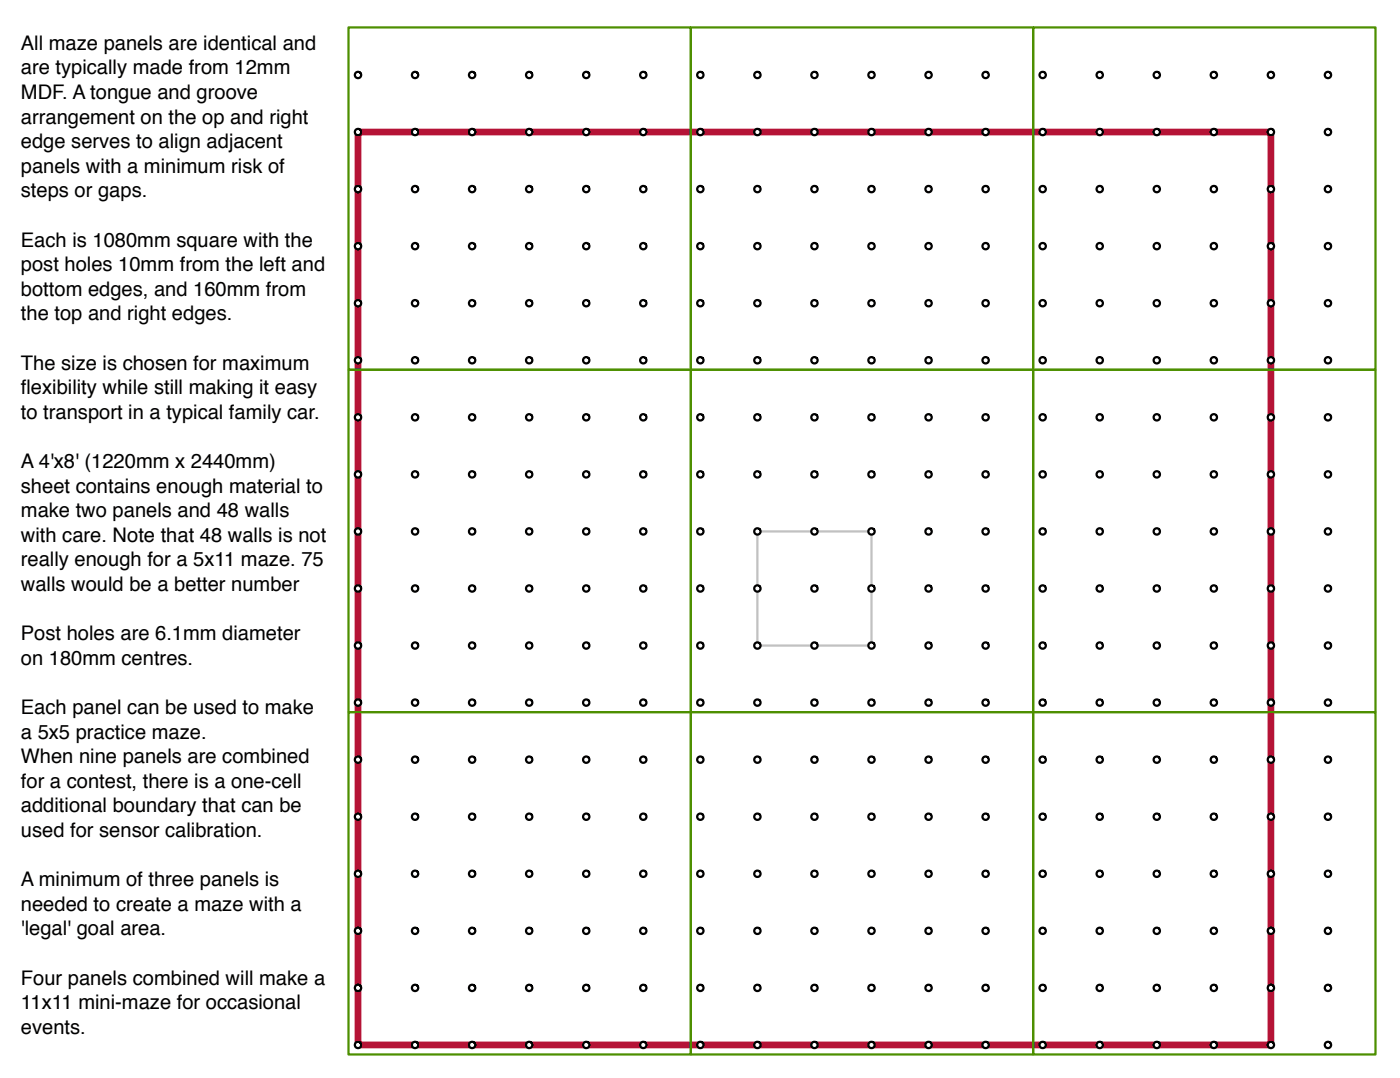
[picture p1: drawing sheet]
<svg xmlns="http://www.w3.org/2000/svg" width="221mm" height="170mm" viewBox="0 0 221 170" stroke-linecap="round" stroke-linejoin="round" font-family="sans-serif">
<path d="M56.5 20.8h144v144h-144z" fill="none" stroke="#b51336" stroke-width="1.1"/>
<path d="M119.5 83.8h18v18h-18z" fill="none" stroke="#c0c0c0" stroke-width=".35"/>
<circle cx="56.5" cy="92.8" r=".5" fill="#fff"/>
<circle cx="56.5" cy="92.8" r=".5" fill="none" stroke="#000" stroke-width=".35"/>
<circle cx="56.5" cy="83.8" r=".5" fill="#fff"/>
<circle cx="56.5" cy="83.8" r=".5" fill="none" stroke="#000" stroke-width=".35"/>
<circle cx="56.5" cy="74.8" r=".5" fill="#fff"/>
<circle cx="56.5" cy="74.8" r=".5" fill="none" stroke="#000" stroke-width=".35"/>
<circle cx="56.5" cy="65.8" r=".5" fill="#fff"/>
<circle cx="56.5" cy="65.8" r=".5" fill="none" stroke="#000" stroke-width=".35"/>
<circle cx="56.5" cy="56.8" r=".5" fill="#fff"/>
<circle cx="56.5" cy="56.8" r=".5" fill="none" stroke="#000" stroke-width=".35"/>
<circle cx="56.5" cy="47.8" r=".5" fill="#fff"/>
<circle cx="56.5" cy="47.8" r=".5" fill="none" stroke="#000" stroke-width=".35"/>
<circle cx="56.5" cy="38.8" r=".5" fill="#fff"/>
<circle cx="56.5" cy="38.8" r=".5" fill="none" stroke="#000" stroke-width=".35"/>
<circle cx="56.5" cy="29.8" r=".5" fill="#fff"/>
<circle cx="56.5" cy="29.8" r=".5" fill="none" stroke="#000" stroke-width=".35"/>
<circle cx="56.5" cy="20.8" r=".5" fill="#fff"/>
<circle cx="56.5" cy="20.8" r=".5" fill="none" stroke="#000" stroke-width=".35"/>
<circle cx="56.5" cy="11.8" r=".5" fill="#fff"/>
<circle cx="56.5" cy="11.8" r=".5" fill="none" stroke="#000" stroke-width=".35"/>
<circle cx="65.5" cy="92.8" r=".5" fill="#fff"/>
<circle cx="65.5" cy="92.8" r=".5" fill="none" stroke="#000" stroke-width=".35"/>
<circle cx="65.5" cy="83.8" r=".5" fill="#fff"/>
<circle cx="65.5" cy="83.8" r=".5" fill="none" stroke="#000" stroke-width=".35"/>
<circle cx="65.5" cy="74.8" r=".5" fill="#fff"/>
<circle cx="65.5" cy="74.8" r=".5" fill="none" stroke="#000" stroke-width=".35"/>
<circle cx="65.5" cy="65.8" r=".5" fill="#fff"/>
<circle cx="65.5" cy="65.8" r=".5" fill="none" stroke="#000" stroke-width=".35"/>
<circle cx="65.5" cy="56.8" r=".5" fill="#fff"/>
<circle cx="65.5" cy="56.8" r=".5" fill="none" stroke="#000" stroke-width=".35"/>
<circle cx="65.5" cy="47.8" r=".5" fill="#fff"/>
<circle cx="65.5" cy="47.8" r=".5" fill="none" stroke="#000" stroke-width=".35"/>
<circle cx="65.5" cy="38.8" r=".5" fill="#fff"/>
<circle cx="65.5" cy="38.8" r=".5" fill="none" stroke="#000" stroke-width=".35"/>
<circle cx="65.5" cy="29.8" r=".5" fill="#fff"/>
<circle cx="65.5" cy="29.8" r=".5" fill="none" stroke="#000" stroke-width=".35"/>
<circle cx="65.5" cy="20.8" r=".5" fill="#fff"/>
<circle cx="65.5" cy="20.8" r=".5" fill="none" stroke="#000" stroke-width=".35"/>
<circle cx="65.5" cy="11.8" r=".5" fill="#fff"/>
<circle cx="65.5" cy="11.8" r=".5" fill="none" stroke="#000" stroke-width=".35"/>
<circle cx="74.5" cy="92.8" r=".5" fill="#fff"/>
<circle cx="74.5" cy="92.8" r=".5" fill="none" stroke="#000" stroke-width=".35"/>
<circle cx="74.5" cy="83.8" r=".5" fill="#fff"/>
<circle cx="74.5" cy="83.8" r=".5" fill="none" stroke="#000" stroke-width=".35"/>
<circle cx="74.5" cy="74.8" r=".5" fill="#fff"/>
<circle cx="74.5" cy="74.8" r=".5" fill="none" stroke="#000" stroke-width=".35"/>
<circle cx="74.5" cy="65.8" r=".5" fill="#fff"/>
<circle cx="74.5" cy="65.8" r=".5" fill="none" stroke="#000" stroke-width=".35"/>
<circle cx="74.5" cy="56.8" r=".5" fill="#fff"/>
<circle cx="74.5" cy="56.8" r=".5" fill="none" stroke="#000" stroke-width=".35"/>
<circle cx="74.5" cy="47.8" r=".5" fill="#fff"/>
<circle cx="74.5" cy="47.8" r=".5" fill="none" stroke="#000" stroke-width=".35"/>
<circle cx="74.5" cy="38.8" r=".5" fill="#fff"/>
<circle cx="74.5" cy="38.8" r=".5" fill="none" stroke="#000" stroke-width=".35"/>
<circle cx="74.5" cy="29.8" r=".5" fill="#fff"/>
<circle cx="74.5" cy="29.8" r=".5" fill="none" stroke="#000" stroke-width=".35"/>
<circle cx="74.5" cy="20.8" r=".5" fill="#fff"/>
<circle cx="74.5" cy="20.8" r=".5" fill="none" stroke="#000" stroke-width=".35"/>
<circle cx="74.5" cy="11.8" r=".5" fill="#fff"/>
<circle cx="74.5" cy="11.8" r=".5" fill="none" stroke="#000" stroke-width=".35"/>
<circle cx="83.5" cy="92.8" r=".5" fill="#fff"/>
<circle cx="83.5" cy="92.8" r=".5" fill="none" stroke="#000" stroke-width=".35"/>
<circle cx="83.5" cy="83.8" r=".5" fill="#fff"/>
<circle cx="83.5" cy="83.8" r=".5" fill="none" stroke="#000" stroke-width=".35"/>
<circle cx="83.5" cy="74.8" r=".5" fill="#fff"/>
<circle cx="83.5" cy="74.8" r=".5" fill="none" stroke="#000" stroke-width=".35"/>
<circle cx="83.5" cy="65.8" r=".5" fill="#fff"/>
<circle cx="83.5" cy="65.8" r=".5" fill="none" stroke="#000" stroke-width=".35"/>
<circle cx="83.5" cy="56.8" r=".5" fill="#fff"/>
<circle cx="83.5" cy="56.8" r=".5" fill="none" stroke="#000" stroke-width=".35"/>
<circle cx="83.5" cy="47.8" r=".5" fill="#fff"/>
<circle cx="83.5" cy="47.8" r=".5" fill="none" stroke="#000" stroke-width=".35"/>
<circle cx="83.5" cy="38.8" r=".5" fill="#fff"/>
<circle cx="83.5" cy="38.8" r=".5" fill="none" stroke="#000" stroke-width=".35"/>
<circle cx="83.5" cy="29.8" r=".5" fill="#fff"/>
<circle cx="83.5" cy="29.8" r=".5" fill="none" stroke="#000" stroke-width=".35"/>
<circle cx="83.5" cy="20.8" r=".5" fill="#fff"/>
<circle cx="83.5" cy="20.8" r=".5" fill="none" stroke="#000" stroke-width=".35"/>
<circle cx="83.5" cy="11.8" r=".5" fill="#fff"/>
<circle cx="83.5" cy="11.8" r=".5" fill="none" stroke="#000" stroke-width=".35"/>
<circle cx="92.5" cy="92.8" r=".5" fill="#fff"/>
<circle cx="92.5" cy="92.8" r=".5" fill="none" stroke="#000" stroke-width=".35"/>
<circle cx="92.5" cy="83.8" r=".5" fill="#fff"/>
<circle cx="92.5" cy="83.8" r=".5" fill="none" stroke="#000" stroke-width=".35"/>
<circle cx="92.5" cy="74.8" r=".5" fill="#fff"/>
<circle cx="92.5" cy="74.8" r=".5" fill="none" stroke="#000" stroke-width=".35"/>
<circle cx="92.5" cy="65.8" r=".5" fill="#fff"/>
<circle cx="92.5" cy="65.8" r=".5" fill="none" stroke="#000" stroke-width=".35"/>
<circle cx="92.5" cy="56.8" r=".5" fill="#fff"/>
<circle cx="92.5" cy="56.8" r=".5" fill="none" stroke="#000" stroke-width=".35"/>
<circle cx="92.5" cy="47.8" r=".5" fill="#fff"/>
<circle cx="92.5" cy="47.8" r=".5" fill="none" stroke="#000" stroke-width=".35"/>
<circle cx="92.5" cy="38.8" r=".5" fill="#fff"/>
<circle cx="92.5" cy="38.8" r=".5" fill="none" stroke="#000" stroke-width=".35"/>
<circle cx="92.5" cy="29.8" r=".5" fill="#fff"/>
<circle cx="92.5" cy="29.8" r=".5" fill="none" stroke="#000" stroke-width=".35"/>
<circle cx="92.5" cy="20.8" r=".5" fill="#fff"/>
<circle cx="92.5" cy="20.8" r=".5" fill="none" stroke="#000" stroke-width=".35"/>
<circle cx="92.5" cy="11.8" r=".5" fill="#fff"/>
<circle cx="92.5" cy="11.8" r=".5" fill="none" stroke="#000" stroke-width=".35"/>
<circle cx="101.5" cy="92.8" r=".5" fill="#fff"/>
<circle cx="101.5" cy="92.8" r=".5" fill="none" stroke="#000" stroke-width=".35"/>
<circle cx="101.5" cy="83.8" r=".5" fill="#fff"/>
<circle cx="101.5" cy="83.8" r=".5" fill="none" stroke="#000" stroke-width=".35"/>
<circle cx="101.5" cy="74.8" r=".5" fill="#fff"/>
<circle cx="101.5" cy="74.8" r=".5" fill="none" stroke="#000" stroke-width=".35"/>
<circle cx="101.5" cy="65.8" r=".5" fill="#fff"/>
<circle cx="101.5" cy="65.8" r=".5" fill="none" stroke="#000" stroke-width=".35"/>
<circle cx="101.5" cy="56.8" r=".5" fill="#fff"/>
<circle cx="101.5" cy="56.8" r=".5" fill="none" stroke="#000" stroke-width=".35"/>
<circle cx="101.5" cy="47.8" r=".5" fill="#fff"/>
<circle cx="101.5" cy="47.8" r=".5" fill="none" stroke="#000" stroke-width=".35"/>
<circle cx="101.5" cy="38.8" r=".5" fill="#fff"/>
<circle cx="101.5" cy="38.8" r=".5" fill="none" stroke="#000" stroke-width=".35"/>
<circle cx="101.5" cy="29.8" r=".5" fill="#fff"/>
<circle cx="101.5" cy="29.8" r=".5" fill="none" stroke="#000" stroke-width=".35"/>
<circle cx="101.5" cy="20.8" r=".5" fill="#fff"/>
<circle cx="101.5" cy="20.8" r=".5" fill="none" stroke="#000" stroke-width=".35"/>
<circle cx="101.5" cy="11.8" r=".5" fill="#fff"/>
<circle cx="101.5" cy="11.8" r=".5" fill="none" stroke="#000" stroke-width=".35"/>
<circle cx="110.5" cy="92.8" r=".5" fill="#fff"/>
<circle cx="110.5" cy="92.8" r=".5" fill="none" stroke="#000" stroke-width=".35"/>
<circle cx="110.5" cy="83.8" r=".5" fill="#fff"/>
<circle cx="110.5" cy="83.8" r=".5" fill="none" stroke="#000" stroke-width=".35"/>
<circle cx="110.5" cy="74.8" r=".5" fill="#fff"/>
<circle cx="110.5" cy="74.8" r=".5" fill="none" stroke="#000" stroke-width=".35"/>
<circle cx="110.5" cy="65.8" r=".5" fill="#fff"/>
<circle cx="110.5" cy="65.8" r=".5" fill="none" stroke="#000" stroke-width=".35"/>
<circle cx="110.5" cy="56.8" r=".5" fill="#fff"/>
<circle cx="110.5" cy="56.8" r=".5" fill="none" stroke="#000" stroke-width=".35"/>
<circle cx="110.5" cy="47.8" r=".5" fill="#fff"/>
<circle cx="110.5" cy="47.8" r=".5" fill="none" stroke="#000" stroke-width=".35"/>
<circle cx="110.5" cy="38.8" r=".5" fill="#fff"/>
<circle cx="110.5" cy="38.8" r=".5" fill="none" stroke="#000" stroke-width=".35"/>
<circle cx="110.5" cy="29.8" r=".5" fill="#fff"/>
<circle cx="110.5" cy="29.8" r=".5" fill="none" stroke="#000" stroke-width=".35"/>
<circle cx="110.5" cy="20.8" r=".5" fill="#fff"/>
<circle cx="110.5" cy="20.8" r=".5" fill="none" stroke="#000" stroke-width=".35"/>
<circle cx="110.5" cy="11.8" r=".5" fill="#fff"/>
<circle cx="110.5" cy="11.8" r=".5" fill="none" stroke="#000" stroke-width=".35"/>
<circle cx="119.5" cy="92.8" r=".5" fill="#fff"/>
<circle cx="119.5" cy="92.8" r=".5" fill="none" stroke="#000" stroke-width=".35"/>
<circle cx="119.5" cy="83.8" r=".5" fill="#fff"/>
<circle cx="119.5" cy="83.8" r=".5" fill="none" stroke="#000" stroke-width=".35"/>
<circle cx="119.5" cy="74.8" r=".5" fill="#fff"/>
<circle cx="119.5" cy="74.8" r=".5" fill="none" stroke="#000" stroke-width=".35"/>
<circle cx="119.5" cy="65.8" r=".5" fill="#fff"/>
<circle cx="119.5" cy="65.8" r=".5" fill="none" stroke="#000" stroke-width=".35"/>
<circle cx="119.5" cy="56.8" r=".5" fill="#fff"/>
<circle cx="119.5" cy="56.8" r=".5" fill="none" stroke="#000" stroke-width=".35"/>
<circle cx="119.5" cy="47.8" r=".5" fill="#fff"/>
<circle cx="119.5" cy="47.8" r=".5" fill="none" stroke="#000" stroke-width=".35"/>
<circle cx="119.5" cy="38.8" r=".5" fill="#fff"/>
<circle cx="119.5" cy="38.8" r=".5" fill="none" stroke="#000" stroke-width=".35"/>
<circle cx="119.5" cy="29.8" r=".5" fill="#fff"/>
<circle cx="119.5" cy="29.8" r=".5" fill="none" stroke="#000" stroke-width=".35"/>
<circle cx="119.5" cy="20.8" r=".5" fill="#fff"/>
<circle cx="119.5" cy="20.8" r=".5" fill="none" stroke="#000" stroke-width=".35"/>
<circle cx="119.5" cy="11.8" r=".5" fill="#fff"/>
<circle cx="119.5" cy="11.8" r=".5" fill="none" stroke="#000" stroke-width=".35"/>
<circle cx="128.5" cy="92.8" r=".5" fill="#fff"/>
<circle cx="128.5" cy="92.8" r=".5" fill="none" stroke="#000" stroke-width=".35"/>
<circle cx="128.5" cy="83.8" r=".5" fill="#fff"/>
<circle cx="128.5" cy="83.8" r=".5" fill="none" stroke="#000" stroke-width=".35"/>
<circle cx="128.5" cy="74.8" r=".5" fill="#fff"/>
<circle cx="128.5" cy="74.8" r=".5" fill="none" stroke="#000" stroke-width=".35"/>
<circle cx="128.5" cy="65.8" r=".5" fill="#fff"/>
<circle cx="128.5" cy="65.8" r=".5" fill="none" stroke="#000" stroke-width=".35"/>
<circle cx="128.5" cy="56.8" r=".5" fill="#fff"/>
<circle cx="128.5" cy="56.8" r=".5" fill="none" stroke="#000" stroke-width=".35"/>
<circle cx="128.5" cy="47.8" r=".5" fill="#fff"/>
<circle cx="128.5" cy="47.8" r=".5" fill="none" stroke="#000" stroke-width=".35"/>
<circle cx="128.5" cy="38.8" r=".5" fill="#fff"/>
<circle cx="128.5" cy="38.8" r=".5" fill="none" stroke="#000" stroke-width=".35"/>
<circle cx="128.5" cy="29.8" r=".5" fill="#fff"/>
<circle cx="128.5" cy="29.8" r=".5" fill="none" stroke="#000" stroke-width=".35"/>
<circle cx="128.5" cy="20.8" r=".5" fill="#fff"/>
<circle cx="128.5" cy="20.8" r=".5" fill="none" stroke="#000" stroke-width=".35"/>
<circle cx="128.5" cy="11.8" r=".5" fill="#fff"/>
<circle cx="128.5" cy="11.8" r=".5" fill="none" stroke="#000" stroke-width=".35"/>
<circle cx="137.5" cy="92.8" r=".5" fill="#fff"/>
<circle cx="137.5" cy="92.8" r=".5" fill="none" stroke="#000" stroke-width=".35"/>
<circle cx="137.5" cy="83.8" r=".5" fill="#fff"/>
<circle cx="137.5" cy="83.8" r=".5" fill="none" stroke="#000" stroke-width=".35"/>
<circle cx="137.5" cy="74.8" r=".5" fill="#fff"/>
<circle cx="137.5" cy="74.8" r=".5" fill="none" stroke="#000" stroke-width=".35"/>
<circle cx="137.5" cy="65.8" r=".5" fill="#fff"/>
<circle cx="137.5" cy="65.8" r=".5" fill="none" stroke="#000" stroke-width=".35"/>
<circle cx="137.5" cy="56.8" r=".5" fill="#fff"/>
<circle cx="137.5" cy="56.8" r=".5" fill="none" stroke="#000" stroke-width=".35"/>
<circle cx="137.5" cy="47.8" r=".5" fill="#fff"/>
<circle cx="137.5" cy="47.8" r=".5" fill="none" stroke="#000" stroke-width=".35"/>
<circle cx="137.5" cy="38.8" r=".5" fill="#fff"/>
<circle cx="137.5" cy="38.8" r=".5" fill="none" stroke="#000" stroke-width=".35"/>
<circle cx="137.5" cy="29.8" r=".5" fill="#fff"/>
<circle cx="137.5" cy="29.8" r=".5" fill="none" stroke="#000" stroke-width=".35"/>
<circle cx="137.5" cy="20.8" r=".5" fill="#fff"/>
<circle cx="137.5" cy="20.8" r=".5" fill="none" stroke="#000" stroke-width=".35"/>
<circle cx="137.5" cy="11.8" r=".5" fill="#fff"/>
<circle cx="137.5" cy="11.8" r=".5" fill="none" stroke="#000" stroke-width=".35"/>
<circle cx="146.5" cy="92.8" r=".5" fill="#fff"/>
<circle cx="146.5" cy="92.8" r=".5" fill="none" stroke="#000" stroke-width=".35"/>
<circle cx="146.5" cy="83.8" r=".5" fill="#fff"/>
<circle cx="146.5" cy="83.8" r=".5" fill="none" stroke="#000" stroke-width=".35"/>
<circle cx="146.5" cy="74.8" r=".5" fill="#fff"/>
<circle cx="146.5" cy="74.8" r=".5" fill="none" stroke="#000" stroke-width=".35"/>
<circle cx="146.5" cy="65.8" r=".5" fill="#fff"/>
<circle cx="146.5" cy="65.8" r=".5" fill="none" stroke="#000" stroke-width=".35"/>
<circle cx="146.5" cy="56.8" r=".5" fill="#fff"/>
<circle cx="146.5" cy="56.8" r=".5" fill="none" stroke="#000" stroke-width=".35"/>
<circle cx="146.5" cy="47.8" r=".5" fill="#fff"/>
<circle cx="146.5" cy="47.8" r=".5" fill="none" stroke="#000" stroke-width=".35"/>
<circle cx="146.5" cy="38.8" r=".5" fill="#fff"/>
<circle cx="146.5" cy="38.8" r=".5" fill="none" stroke="#000" stroke-width=".35"/>
<circle cx="146.5" cy="29.8" r=".5" fill="#fff"/>
<circle cx="146.5" cy="29.8" r=".5" fill="none" stroke="#000" stroke-width=".35"/>
<circle cx="146.5" cy="20.8" r=".5" fill="#fff"/>
<circle cx="146.5" cy="20.8" r=".5" fill="none" stroke="#000" stroke-width=".35"/>
<circle cx="146.5" cy="11.8" r=".5" fill="#fff"/>
<circle cx="146.5" cy="11.8" r=".5" fill="none" stroke="#000" stroke-width=".35"/>
<circle cx="155.5" cy="92.8" r=".5" fill="#fff"/>
<circle cx="155.5" cy="92.8" r=".5" fill="none" stroke="#000" stroke-width=".35"/>
<circle cx="155.5" cy="83.8" r=".5" fill="#fff"/>
<circle cx="155.5" cy="83.8" r=".5" fill="none" stroke="#000" stroke-width=".35"/>
<circle cx="155.5" cy="74.8" r=".5" fill="#fff"/>
<circle cx="155.5" cy="74.8" r=".5" fill="none" stroke="#000" stroke-width=".35"/>
<circle cx="155.5" cy="65.8" r=".5" fill="#fff"/>
<circle cx="155.5" cy="65.8" r=".5" fill="none" stroke="#000" stroke-width=".35"/>
<circle cx="155.5" cy="56.8" r=".5" fill="#fff"/>
<circle cx="155.5" cy="56.8" r=".5" fill="none" stroke="#000" stroke-width=".35"/>
<circle cx="155.5" cy="47.8" r=".5" fill="#fff"/>
<circle cx="155.5" cy="47.8" r=".5" fill="none" stroke="#000" stroke-width=".35"/>
<circle cx="155.5" cy="38.8" r=".5" fill="#fff"/>
<circle cx="155.5" cy="38.8" r=".5" fill="none" stroke="#000" stroke-width=".35"/>
<circle cx="155.5" cy="29.8" r=".5" fill="#fff"/>
<circle cx="155.5" cy="29.8" r=".5" fill="none" stroke="#000" stroke-width=".35"/>
<circle cx="155.5" cy="20.8" r=".5" fill="#fff"/>
<circle cx="155.5" cy="20.8" r=".5" fill="none" stroke="#000" stroke-width=".35"/>
<circle cx="155.5" cy="11.8" r=".5" fill="#fff"/>
<circle cx="155.5" cy="11.8" r=".5" fill="none" stroke="#000" stroke-width=".35"/>
<circle cx="164.5" cy="92.8" r=".5" fill="#fff"/>
<circle cx="164.5" cy="92.8" r=".5" fill="none" stroke="#000" stroke-width=".35"/>
<circle cx="164.5" cy="83.8" r=".5" fill="#fff"/>
<circle cx="164.5" cy="83.8" r=".5" fill="none" stroke="#000" stroke-width=".35"/>
<circle cx="164.5" cy="74.8" r=".5" fill="#fff"/>
<circle cx="164.5" cy="74.8" r=".5" fill="none" stroke="#000" stroke-width=".35"/>
<circle cx="164.5" cy="65.8" r=".5" fill="#fff"/>
<circle cx="164.5" cy="65.8" r=".5" fill="none" stroke="#000" stroke-width=".35"/>
<circle cx="164.5" cy="56.8" r=".5" fill="#fff"/>
<circle cx="164.5" cy="56.8" r=".5" fill="none" stroke="#000" stroke-width=".35"/>
<circle cx="164.5" cy="47.8" r=".5" fill="#fff"/>
<circle cx="164.5" cy="47.8" r=".5" fill="none" stroke="#000" stroke-width=".35"/>
<circle cx="164.5" cy="38.8" r=".5" fill="#fff"/>
<circle cx="164.5" cy="38.8" r=".5" fill="none" stroke="#000" stroke-width=".35"/>
<circle cx="164.5" cy="29.8" r=".5" fill="#fff"/>
<circle cx="164.5" cy="29.8" r=".5" fill="none" stroke="#000" stroke-width=".35"/>
<circle cx="164.5" cy="20.8" r=".5" fill="#fff"/>
<circle cx="164.5" cy="20.8" r=".5" fill="none" stroke="#000" stroke-width=".35"/>
<circle cx="164.5" cy="11.8" r=".5" fill="#fff"/>
<circle cx="164.5" cy="11.8" r=".5" fill="none" stroke="#000" stroke-width=".35"/>
<circle cx="56.5" cy="101.8" r=".5" fill="#fff"/>
<circle cx="56.5" cy="101.8" r=".5" fill="none" stroke="#000" stroke-width=".35"/>
<circle cx="65.5" cy="101.8" r=".5" fill="#fff"/>
<circle cx="65.5" cy="101.8" r=".5" fill="none" stroke="#000" stroke-width=".35"/>
<circle cx="74.5" cy="101.8" r=".5" fill="#fff"/>
<circle cx="74.5" cy="101.8" r=".5" fill="none" stroke="#000" stroke-width=".35"/>
<circle cx="83.5" cy="101.8" r=".5" fill="#fff"/>
<circle cx="83.5" cy="101.8" r=".5" fill="none" stroke="#000" stroke-width=".35"/>
<circle cx="92.5" cy="101.8" r=".5" fill="#fff"/>
<circle cx="92.5" cy="101.8" r=".5" fill="none" stroke="#000" stroke-width=".35"/>
<circle cx="101.5" cy="101.8" r=".5" fill="#fff"/>
<circle cx="101.5" cy="101.8" r=".5" fill="none" stroke="#000" stroke-width=".35"/>
<circle cx="110.5" cy="101.8" r=".5" fill="#fff"/>
<circle cx="110.5" cy="101.8" r=".5" fill="none" stroke="#000" stroke-width=".35"/>
<circle cx="119.5" cy="101.8" r=".5" fill="#fff"/>
<circle cx="119.5" cy="101.8" r=".5" fill="none" stroke="#000" stroke-width=".35"/>
<circle cx="128.5" cy="101.8" r=".5" fill="#fff"/>
<circle cx="128.5" cy="101.8" r=".5" fill="none" stroke="#000" stroke-width=".35"/>
<circle cx="137.5" cy="101.8" r=".5" fill="#fff"/>
<circle cx="137.5" cy="101.8" r=".5" fill="none" stroke="#000" stroke-width=".35"/>
<circle cx="146.5" cy="101.8" r=".5" fill="#fff"/>
<circle cx="146.5" cy="101.8" r=".5" fill="none" stroke="#000" stroke-width=".35"/>
<circle cx="155.5" cy="101.8" r=".5" fill="#fff"/>
<circle cx="155.5" cy="101.8" r=".5" fill="none" stroke="#000" stroke-width=".35"/>
<circle cx="164.5" cy="101.8" r=".5" fill="#fff"/>
<circle cx="164.5" cy="101.8" r=".5" fill="none" stroke="#000" stroke-width=".35"/>
<circle cx="56.5" cy="110.8" r=".5" fill="#fff"/>
<circle cx="56.5" cy="110.8" r=".5" fill="none" stroke="#000" stroke-width=".35"/>
<circle cx="65.5" cy="110.8" r=".5" fill="#fff"/>
<circle cx="65.5" cy="110.8" r=".5" fill="none" stroke="#000" stroke-width=".35"/>
<circle cx="74.5" cy="110.8" r=".5" fill="#fff"/>
<circle cx="74.5" cy="110.8" r=".5" fill="none" stroke="#000" stroke-width=".35"/>
<circle cx="83.5" cy="110.8" r=".5" fill="#fff"/>
<circle cx="83.5" cy="110.8" r=".5" fill="none" stroke="#000" stroke-width=".35"/>
<circle cx="92.5" cy="110.8" r=".5" fill="#fff"/>
<circle cx="92.5" cy="110.8" r=".5" fill="none" stroke="#000" stroke-width=".35"/>
<circle cx="101.5" cy="110.8" r=".5" fill="#fff"/>
<circle cx="101.5" cy="110.8" r=".5" fill="none" stroke="#000" stroke-width=".35"/>
<circle cx="110.5" cy="110.8" r=".5" fill="#fff"/>
<circle cx="110.5" cy="110.8" r=".5" fill="none" stroke="#000" stroke-width=".35"/>
<circle cx="119.5" cy="110.8" r=".5" fill="#fff"/>
<circle cx="119.5" cy="110.8" r=".5" fill="none" stroke="#000" stroke-width=".35"/>
<circle cx="128.5" cy="110.8" r=".5" fill="#fff"/>
<circle cx="128.5" cy="110.8" r=".5" fill="none" stroke="#000" stroke-width=".35"/>
<circle cx="137.5" cy="110.8" r=".5" fill="#fff"/>
<circle cx="137.5" cy="110.8" r=".5" fill="none" stroke="#000" stroke-width=".35"/>
<circle cx="146.5" cy="110.8" r=".5" fill="#fff"/>
<circle cx="146.5" cy="110.8" r=".5" fill="none" stroke="#000" stroke-width=".35"/>
<circle cx="155.5" cy="110.8" r=".5" fill="#fff"/>
<circle cx="155.5" cy="110.8" r=".5" fill="none" stroke="#000" stroke-width=".35"/>
<circle cx="164.5" cy="110.8" r=".5" fill="#fff"/>
<circle cx="164.5" cy="110.8" r=".5" fill="none" stroke="#000" stroke-width=".35"/>
<circle cx="56.5" cy="119.8" r=".5" fill="#fff"/>
<circle cx="56.5" cy="119.8" r=".5" fill="none" stroke="#000" stroke-width=".35"/>
<circle cx="65.5" cy="119.8" r=".5" fill="#fff"/>
<circle cx="65.5" cy="119.8" r=".5" fill="none" stroke="#000" stroke-width=".35"/>
<circle cx="74.5" cy="119.8" r=".5" fill="#fff"/>
<circle cx="74.5" cy="119.8" r=".5" fill="none" stroke="#000" stroke-width=".35"/>
<circle cx="83.5" cy="119.8" r=".5" fill="#fff"/>
<circle cx="83.5" cy="119.8" r=".5" fill="none" stroke="#000" stroke-width=".35"/>
<circle cx="92.5" cy="119.8" r=".5" fill="#fff"/>
<circle cx="92.5" cy="119.8" r=".5" fill="none" stroke="#000" stroke-width=".35"/>
<circle cx="101.5" cy="119.8" r=".5" fill="#fff"/>
<circle cx="101.5" cy="119.8" r=".5" fill="none" stroke="#000" stroke-width=".35"/>
<circle cx="110.5" cy="119.8" r=".5" fill="#fff"/>
<circle cx="110.5" cy="119.8" r=".5" fill="none" stroke="#000" stroke-width=".35"/>
<circle cx="119.5" cy="119.8" r=".5" fill="#fff"/>
<circle cx="119.5" cy="119.8" r=".5" fill="none" stroke="#000" stroke-width=".35"/>
<circle cx="128.5" cy="119.8" r=".5" fill="#fff"/>
<circle cx="128.5" cy="119.8" r=".5" fill="none" stroke="#000" stroke-width=".35"/>
<circle cx="137.5" cy="119.8" r=".5" fill="#fff"/>
<circle cx="137.5" cy="119.8" r=".5" fill="none" stroke="#000" stroke-width=".35"/>
<circle cx="146.5" cy="119.8" r=".5" fill="#fff"/>
<circle cx="146.5" cy="119.8" r=".5" fill="none" stroke="#000" stroke-width=".35"/>
<circle cx="155.5" cy="119.8" r=".5" fill="#fff"/>
<circle cx="155.5" cy="119.8" r=".5" fill="none" stroke="#000" stroke-width=".35"/>
<circle cx="164.5" cy="119.8" r=".5" fill="#fff"/>
<circle cx="164.5" cy="119.8" r=".5" fill="none" stroke="#000" stroke-width=".35"/>
<circle cx="56.5" cy="128.8" r=".5" fill="#fff"/>
<circle cx="56.5" cy="128.8" r=".5" fill="none" stroke="#000" stroke-width=".35"/>
<circle cx="65.5" cy="128.8" r=".5" fill="#fff"/>
<circle cx="65.5" cy="128.8" r=".5" fill="none" stroke="#000" stroke-width=".35"/>
<circle cx="74.5" cy="128.8" r=".5" fill="#fff"/>
<circle cx="74.5" cy="128.8" r=".5" fill="none" stroke="#000" stroke-width=".35"/>
<circle cx="83.5" cy="128.8" r=".5" fill="#fff"/>
<circle cx="83.5" cy="128.8" r=".5" fill="none" stroke="#000" stroke-width=".35"/>
<circle cx="92.5" cy="128.8" r=".5" fill="#fff"/>
<circle cx="92.5" cy="128.8" r=".5" fill="none" stroke="#000" stroke-width=".35"/>
<circle cx="101.5" cy="128.8" r=".5" fill="#fff"/>
<circle cx="101.5" cy="128.8" r=".5" fill="none" stroke="#000" stroke-width=".35"/>
<circle cx="110.5" cy="128.8" r=".5" fill="#fff"/>
<circle cx="110.5" cy="128.8" r=".5" fill="none" stroke="#000" stroke-width=".35"/>
<circle cx="119.5" cy="128.8" r=".5" fill="#fff"/>
<circle cx="119.5" cy="128.8" r=".5" fill="none" stroke="#000" stroke-width=".35"/>
<circle cx="128.5" cy="128.8" r=".5" fill="#fff"/>
<circle cx="128.5" cy="128.8" r=".5" fill="none" stroke="#000" stroke-width=".35"/>
<circle cx="137.5" cy="128.8" r=".5" fill="#fff"/>
<circle cx="137.5" cy="128.8" r=".5" fill="none" stroke="#000" stroke-width=".35"/>
<circle cx="146.5" cy="128.8" r=".5" fill="#fff"/>
<circle cx="146.5" cy="128.8" r=".5" fill="none" stroke="#000" stroke-width=".35"/>
<circle cx="155.5" cy="128.8" r=".5" fill="#fff"/>
<circle cx="155.5" cy="128.8" r=".5" fill="none" stroke="#000" stroke-width=".35"/>
<circle cx="164.5" cy="128.8" r=".5" fill="#fff"/>
<circle cx="164.5" cy="128.8" r=".5" fill="none" stroke="#000" stroke-width=".35"/>
<circle cx="56.5" cy="137.8" r=".5" fill="#fff"/>
<circle cx="56.5" cy="137.8" r=".5" fill="none" stroke="#000" stroke-width=".35"/>
<circle cx="65.5" cy="137.8" r=".5" fill="#fff"/>
<circle cx="65.5" cy="137.8" r=".5" fill="none" stroke="#000" stroke-width=".35"/>
<circle cx="74.5" cy="137.8" r=".5" fill="#fff"/>
<circle cx="74.5" cy="137.8" r=".5" fill="none" stroke="#000" stroke-width=".35"/>
<circle cx="83.5" cy="137.8" r=".5" fill="#fff"/>
<circle cx="83.5" cy="137.8" r=".5" fill="none" stroke="#000" stroke-width=".35"/>
<circle cx="92.5" cy="137.8" r=".5" fill="#fff"/>
<circle cx="92.5" cy="137.8" r=".5" fill="none" stroke="#000" stroke-width=".35"/>
<circle cx="101.5" cy="137.8" r=".5" fill="#fff"/>
<circle cx="101.5" cy="137.8" r=".5" fill="none" stroke="#000" stroke-width=".35"/>
<circle cx="110.5" cy="137.8" r=".5" fill="#fff"/>
<circle cx="110.5" cy="137.8" r=".5" fill="none" stroke="#000" stroke-width=".35"/>
<circle cx="119.5" cy="137.8" r=".5" fill="#fff"/>
<circle cx="119.5" cy="137.8" r=".5" fill="none" stroke="#000" stroke-width=".35"/>
<circle cx="128.5" cy="137.8" r=".5" fill="#fff"/>
<circle cx="128.5" cy="137.8" r=".5" fill="none" stroke="#000" stroke-width=".35"/>
<circle cx="137.5" cy="137.8" r=".5" fill="#fff"/>
<circle cx="137.5" cy="137.8" r=".5" fill="none" stroke="#000" stroke-width=".35"/>
<circle cx="146.5" cy="137.8" r=".5" fill="#fff"/>
<circle cx="146.5" cy="137.8" r=".5" fill="none" stroke="#000" stroke-width=".35"/>
<circle cx="155.5" cy="137.8" r=".5" fill="#fff"/>
<circle cx="155.5" cy="137.8" r=".5" fill="none" stroke="#000" stroke-width=".35"/>
<circle cx="164.5" cy="137.8" r=".5" fill="#fff"/>
<circle cx="164.5" cy="137.8" r=".5" fill="none" stroke="#000" stroke-width=".35"/>
<circle cx="173.5" cy="92.8" r=".5" fill="#fff"/>
<circle cx="173.5" cy="92.8" r=".5" fill="none" stroke="#000" stroke-width=".35"/>
<circle cx="173.5" cy="83.8" r=".5" fill="#fff"/>
<circle cx="173.5" cy="83.8" r=".5" fill="none" stroke="#000" stroke-width=".35"/>
<circle cx="173.5" cy="74.8" r=".5" fill="#fff"/>
<circle cx="173.5" cy="74.8" r=".5" fill="none" stroke="#000" stroke-width=".35"/>
<circle cx="173.5" cy="65.8" r=".5" fill="#fff"/>
<circle cx="173.5" cy="65.8" r=".5" fill="none" stroke="#000" stroke-width=".35"/>
<circle cx="173.5" cy="56.8" r=".5" fill="#fff"/>
<circle cx="173.5" cy="56.8" r=".5" fill="none" stroke="#000" stroke-width=".35"/>
<circle cx="173.5" cy="47.8" r=".5" fill="#fff"/>
<circle cx="173.5" cy="47.8" r=".5" fill="none" stroke="#000" stroke-width=".35"/>
<circle cx="173.5" cy="38.8" r=".5" fill="#fff"/>
<circle cx="173.5" cy="38.8" r=".5" fill="none" stroke="#000" stroke-width=".35"/>
<circle cx="173.5" cy="29.8" r=".5" fill="#fff"/>
<circle cx="173.5" cy="29.8" r=".5" fill="none" stroke="#000" stroke-width=".35"/>
<circle cx="173.5" cy="20.8" r=".5" fill="#fff"/>
<circle cx="173.5" cy="20.8" r=".5" fill="none" stroke="#000" stroke-width=".35"/>
<circle cx="173.5" cy="11.8" r=".5" fill="#fff"/>
<circle cx="173.5" cy="11.8" r=".5" fill="none" stroke="#000" stroke-width=".35"/>
<circle cx="173.5" cy="101.8" r=".5" fill="#fff"/>
<circle cx="173.5" cy="101.8" r=".5" fill="none" stroke="#000" stroke-width=".35"/>
<circle cx="173.5" cy="110.8" r=".5" fill="#fff"/>
<circle cx="173.5" cy="110.8" r=".5" fill="none" stroke="#000" stroke-width=".35"/>
<circle cx="173.5" cy="119.8" r=".5" fill="#fff"/>
<circle cx="173.5" cy="119.8" r=".5" fill="none" stroke="#000" stroke-width=".35"/>
<circle cx="173.5" cy="128.8" r=".5" fill="#fff"/>
<circle cx="173.5" cy="128.8" r=".5" fill="none" stroke="#000" stroke-width=".35"/>
<circle cx="173.5" cy="137.8" r=".5" fill="#fff"/>
<circle cx="173.5" cy="137.8" r=".5" fill="none" stroke="#000" stroke-width=".35"/>
<circle cx="182.5" cy="92.8" r=".5" fill="#fff"/>
<circle cx="182.5" cy="92.8" r=".5" fill="none" stroke="#000" stroke-width=".35"/>
<circle cx="182.5" cy="83.8" r=".5" fill="#fff"/>
<circle cx="182.5" cy="83.8" r=".5" fill="none" stroke="#000" stroke-width=".35"/>
<circle cx="182.5" cy="74.8" r=".5" fill="#fff"/>
<circle cx="182.5" cy="74.8" r=".5" fill="none" stroke="#000" stroke-width=".35"/>
<circle cx="182.5" cy="65.8" r=".5" fill="#fff"/>
<circle cx="182.5" cy="65.8" r=".5" fill="none" stroke="#000" stroke-width=".35"/>
<circle cx="182.5" cy="56.8" r=".5" fill="#fff"/>
<circle cx="182.5" cy="56.8" r=".5" fill="none" stroke="#000" stroke-width=".35"/>
<circle cx="182.5" cy="47.8" r=".5" fill="#fff"/>
<circle cx="182.5" cy="47.8" r=".5" fill="none" stroke="#000" stroke-width=".35"/>
<circle cx="182.5" cy="38.8" r=".5" fill="#fff"/>
<circle cx="182.5" cy="38.8" r=".5" fill="none" stroke="#000" stroke-width=".35"/>
<circle cx="182.5" cy="29.8" r=".5" fill="#fff"/>
<circle cx="182.5" cy="29.8" r=".5" fill="none" stroke="#000" stroke-width=".35"/>
<circle cx="182.5" cy="20.8" r=".5" fill="#fff"/>
<circle cx="182.5" cy="20.8" r=".5" fill="none" stroke="#000" stroke-width=".35"/>
<circle cx="182.5" cy="11.8" r=".5" fill="#fff"/>
<circle cx="182.5" cy="11.8" r=".5" fill="none" stroke="#000" stroke-width=".35"/>
<circle cx="182.5" cy="101.8" r=".5" fill="#fff"/>
<circle cx="182.5" cy="101.8" r=".5" fill="none" stroke="#000" stroke-width=".35"/>
<circle cx="182.5" cy="110.8" r=".5" fill="#fff"/>
<circle cx="182.5" cy="110.8" r=".5" fill="none" stroke="#000" stroke-width=".35"/>
<circle cx="182.5" cy="119.8" r=".5" fill="#fff"/>
<circle cx="182.5" cy="119.8" r=".5" fill="none" stroke="#000" stroke-width=".35"/>
<circle cx="182.5" cy="128.8" r=".5" fill="#fff"/>
<circle cx="182.5" cy="128.8" r=".5" fill="none" stroke="#000" stroke-width=".35"/>
<circle cx="182.5" cy="137.8" r=".5" fill="#fff"/>
<circle cx="182.5" cy="137.8" r=".5" fill="none" stroke="#000" stroke-width=".35"/>
<circle cx="191.5" cy="92.8" r=".5" fill="#fff"/>
<circle cx="191.5" cy="92.8" r=".5" fill="none" stroke="#000" stroke-width=".35"/>
<circle cx="191.5" cy="83.8" r=".5" fill="#fff"/>
<circle cx="191.5" cy="83.8" r=".5" fill="none" stroke="#000" stroke-width=".35"/>
<circle cx="191.5" cy="74.8" r=".5" fill="#fff"/>
<circle cx="191.5" cy="74.8" r=".5" fill="none" stroke="#000" stroke-width=".35"/>
<circle cx="191.5" cy="65.8" r=".5" fill="#fff"/>
<circle cx="191.5" cy="65.8" r=".5" fill="none" stroke="#000" stroke-width=".35"/>
<circle cx="191.5" cy="56.8" r=".5" fill="#fff"/>
<circle cx="191.5" cy="56.8" r=".5" fill="none" stroke="#000" stroke-width=".35"/>
<circle cx="191.5" cy="47.8" r=".5" fill="#fff"/>
<circle cx="191.5" cy="47.8" r=".5" fill="none" stroke="#000" stroke-width=".35"/>
<circle cx="191.5" cy="38.8" r=".5" fill="#fff"/>
<circle cx="191.5" cy="38.8" r=".5" fill="none" stroke="#000" stroke-width=".35"/>
<circle cx="191.5" cy="29.8" r=".5" fill="#fff"/>
<circle cx="191.5" cy="29.8" r=".5" fill="none" stroke="#000" stroke-width=".35"/>
<circle cx="191.5" cy="20.8" r=".5" fill="#fff"/>
<circle cx="191.5" cy="20.8" r=".5" fill="none" stroke="#000" stroke-width=".35"/>
<circle cx="191.5" cy="11.8" r=".5" fill="#fff"/>
<circle cx="191.5" cy="11.8" r=".5" fill="none" stroke="#000" stroke-width=".35"/>
<circle cx="191.5" cy="101.8" r=".5" fill="#fff"/>
<circle cx="191.5" cy="101.8" r=".5" fill="none" stroke="#000" stroke-width=".35"/>
<circle cx="191.5" cy="110.8" r=".5" fill="#fff"/>
<circle cx="191.5" cy="110.8" r=".5" fill="none" stroke="#000" stroke-width=".35"/>
<circle cx="191.5" cy="119.8" r=".5" fill="#fff"/>
<circle cx="191.5" cy="119.8" r=".5" fill="none" stroke="#000" stroke-width=".35"/>
<circle cx="191.5" cy="128.8" r=".5" fill="#fff"/>
<circle cx="191.5" cy="128.8" r=".5" fill="none" stroke="#000" stroke-width=".35"/>
<circle cx="191.5" cy="137.8" r=".5" fill="#fff"/>
<circle cx="191.5" cy="137.8" r=".5" fill="none" stroke="#000" stroke-width=".35"/>
<circle cx="200.5" cy="92.8" r=".5" fill="#fff"/>
<circle cx="200.5" cy="92.8" r=".5" fill="none" stroke="#000" stroke-width=".35"/>
<circle cx="200.5" cy="83.8" r=".5" fill="#fff"/>
<circle cx="200.5" cy="83.8" r=".5" fill="none" stroke="#000" stroke-width=".35"/>
<circle cx="200.5" cy="74.8" r=".5" fill="#fff"/>
<circle cx="200.5" cy="74.8" r=".5" fill="none" stroke="#000" stroke-width=".35"/>
<circle cx="200.5" cy="65.8" r=".5" fill="#fff"/>
<circle cx="200.5" cy="65.8" r=".5" fill="none" stroke="#000" stroke-width=".35"/>
<circle cx="200.5" cy="56.8" r=".5" fill="#fff"/>
<circle cx="200.5" cy="56.8" r=".5" fill="none" stroke="#000" stroke-width=".35"/>
<circle cx="200.5" cy="47.8" r=".5" fill="#fff"/>
<circle cx="200.5" cy="47.8" r=".5" fill="none" stroke="#000" stroke-width=".35"/>
<circle cx="200.5" cy="38.8" r=".5" fill="#fff"/>
<circle cx="200.5" cy="38.8" r=".5" fill="none" stroke="#000" stroke-width=".35"/>
<circle cx="200.5" cy="29.8" r=".5" fill="#fff"/>
<circle cx="200.5" cy="29.8" r=".5" fill="none" stroke="#000" stroke-width=".35"/>
<circle cx="200.5" cy="20.8" r=".5" fill="#fff"/>
<circle cx="200.5" cy="20.8" r=".5" fill="none" stroke="#000" stroke-width=".35"/>
<circle cx="200.5" cy="11.8" r=".5" fill="#fff"/>
<circle cx="200.5" cy="11.8" r=".5" fill="none" stroke="#000" stroke-width=".35"/>
<circle cx="200.5" cy="101.8" r=".5" fill="#fff"/>
<circle cx="200.5" cy="101.8" r=".5" fill="none" stroke="#000" stroke-width=".35"/>
<circle cx="200.5" cy="110.8" r=".5" fill="#fff"/>
<circle cx="200.5" cy="110.8" r=".5" fill="none" stroke="#000" stroke-width=".35"/>
<circle cx="200.5" cy="119.8" r=".5" fill="#fff"/>
<circle cx="200.5" cy="119.8" r=".5" fill="none" stroke="#000" stroke-width=".35"/>
<circle cx="200.5" cy="128.8" r=".5" fill="#fff"/>
<circle cx="200.5" cy="128.8" r=".5" fill="none" stroke="#000" stroke-width=".35"/>
<circle cx="200.5" cy="137.8" r=".5" fill="#fff"/>
<circle cx="200.5" cy="137.8" r=".5" fill="none" stroke="#000" stroke-width=".35"/>
<circle cx="209.5" cy="92.8" r=".5" fill="#fff"/>
<circle cx="209.5" cy="92.8" r=".5" fill="none" stroke="#000" stroke-width=".35"/>
<circle cx="209.5" cy="83.8" r=".5" fill="#fff"/>
<circle cx="209.5" cy="83.8" r=".5" fill="none" stroke="#000" stroke-width=".35"/>
<circle cx="209.5" cy="74.8" r=".5" fill="#fff"/>
<circle cx="209.5" cy="74.8" r=".5" fill="none" stroke="#000" stroke-width=".35"/>
<circle cx="209.5" cy="65.8" r=".5" fill="#fff"/>
<circle cx="209.5" cy="65.8" r=".5" fill="none" stroke="#000" stroke-width=".35"/>
<circle cx="209.5" cy="56.8" r=".5" fill="#fff"/>
<circle cx="209.5" cy="56.8" r=".5" fill="none" stroke="#000" stroke-width=".35"/>
<circle cx="209.5" cy="47.8" r=".5" fill="#fff"/>
<circle cx="209.5" cy="47.8" r=".5" fill="none" stroke="#000" stroke-width=".35"/>
<circle cx="209.5" cy="38.8" r=".5" fill="#fff"/>
<circle cx="209.5" cy="38.8" r=".5" fill="none" stroke="#000" stroke-width=".35"/>
<circle cx="209.5" cy="29.8" r=".5" fill="#fff"/>
<circle cx="209.5" cy="29.8" r=".5" fill="none" stroke="#000" stroke-width=".35"/>
<circle cx="209.5" cy="20.8" r=".5" fill="#fff"/>
<circle cx="209.5" cy="20.8" r=".5" fill="none" stroke="#000" stroke-width=".35"/>
<circle cx="209.5" cy="11.8" r=".5" fill="#fff"/>
<circle cx="209.5" cy="11.8" r=".5" fill="none" stroke="#000" stroke-width=".35"/>
<circle cx="209.5" cy="101.8" r=".5" fill="#fff"/>
<circle cx="209.5" cy="101.8" r=".5" fill="none" stroke="#000" stroke-width=".35"/>
<circle cx="209.5" cy="110.8" r=".5" fill="#fff"/>
<circle cx="209.5" cy="110.8" r=".5" fill="none" stroke="#000" stroke-width=".35"/>
<circle cx="209.5" cy="119.8" r=".5" fill="#fff"/>
<circle cx="209.5" cy="119.8" r=".5" fill="none" stroke="#000" stroke-width=".35"/>
<circle cx="209.5" cy="128.8" r=".5" fill="#fff"/>
<circle cx="209.5" cy="128.8" r=".5" fill="none" stroke="#000" stroke-width=".35"/>
<circle cx="209.5" cy="137.8" r=".5" fill="#fff"/>
<circle cx="209.5" cy="137.8" r=".5" fill="none" stroke="#000" stroke-width=".35"/>
<circle cx="56.5" cy="146.8" r=".5" fill="#fff"/>
<circle cx="56.5" cy="146.8" r=".5" fill="none" stroke="#000" stroke-width=".35"/>
<circle cx="65.5" cy="146.8" r=".5" fill="#fff"/>
<circle cx="65.5" cy="146.8" r=".5" fill="none" stroke="#000" stroke-width=".35"/>
<circle cx="74.5" cy="146.8" r=".5" fill="#fff"/>
<circle cx="74.5" cy="146.8" r=".5" fill="none" stroke="#000" stroke-width=".35"/>
<circle cx="83.5" cy="146.8" r=".5" fill="#fff"/>
<circle cx="83.5" cy="146.8" r=".5" fill="none" stroke="#000" stroke-width=".35"/>
<circle cx="92.5" cy="146.8" r=".5" fill="#fff"/>
<circle cx="92.5" cy="146.8" r=".5" fill="none" stroke="#000" stroke-width=".35"/>
<circle cx="101.5" cy="146.8" r=".5" fill="#fff"/>
<circle cx="101.5" cy="146.8" r=".5" fill="none" stroke="#000" stroke-width=".35"/>
<circle cx="110.5" cy="146.8" r=".5" fill="#fff"/>
<circle cx="110.5" cy="146.8" r=".5" fill="none" stroke="#000" stroke-width=".35"/>
<circle cx="119.5" cy="146.8" r=".5" fill="#fff"/>
<circle cx="119.5" cy="146.8" r=".5" fill="none" stroke="#000" stroke-width=".35"/>
<circle cx="128.5" cy="146.8" r=".5" fill="#fff"/>
<circle cx="128.5" cy="146.8" r=".5" fill="none" stroke="#000" stroke-width=".35"/>
<circle cx="137.5" cy="146.8" r=".5" fill="#fff"/>
<circle cx="137.5" cy="146.8" r=".5" fill="none" stroke="#000" stroke-width=".35"/>
<circle cx="146.5" cy="146.8" r=".5" fill="#fff"/>
<circle cx="146.5" cy="146.8" r=".5" fill="none" stroke="#000" stroke-width=".35"/>
<circle cx="155.5" cy="146.8" r=".5" fill="#fff"/>
<circle cx="155.5" cy="146.8" r=".5" fill="none" stroke="#000" stroke-width=".35"/>
<circle cx="164.5" cy="146.8" r=".5" fill="#fff"/>
<circle cx="164.5" cy="146.8" r=".5" fill="none" stroke="#000" stroke-width=".35"/>
<circle cx="56.5" cy="155.8" r=".5" fill="#fff"/>
<circle cx="56.5" cy="155.8" r=".5" fill="none" stroke="#000" stroke-width=".35"/>
<circle cx="65.5" cy="155.8" r=".5" fill="#fff"/>
<circle cx="65.5" cy="155.8" r=".5" fill="none" stroke="#000" stroke-width=".35"/>
<circle cx="74.5" cy="155.8" r=".5" fill="#fff"/>
<circle cx="74.5" cy="155.8" r=".5" fill="none" stroke="#000" stroke-width=".35"/>
<circle cx="83.5" cy="155.8" r=".5" fill="#fff"/>
<circle cx="83.5" cy="155.8" r=".5" fill="none" stroke="#000" stroke-width=".35"/>
<circle cx="92.5" cy="155.8" r=".5" fill="#fff"/>
<circle cx="92.5" cy="155.8" r=".5" fill="none" stroke="#000" stroke-width=".35"/>
<circle cx="101.5" cy="155.8" r=".5" fill="#fff"/>
<circle cx="101.5" cy="155.8" r=".5" fill="none" stroke="#000" stroke-width=".35"/>
<circle cx="110.5" cy="155.8" r=".5" fill="#fff"/>
<circle cx="110.5" cy="155.8" r=".5" fill="none" stroke="#000" stroke-width=".35"/>
<circle cx="119.5" cy="155.8" r=".5" fill="#fff"/>
<circle cx="119.5" cy="155.8" r=".5" fill="none" stroke="#000" stroke-width=".35"/>
<circle cx="128.5" cy="155.8" r=".5" fill="#fff"/>
<circle cx="128.5" cy="155.8" r=".5" fill="none" stroke="#000" stroke-width=".35"/>
<circle cx="137.5" cy="155.8" r=".5" fill="#fff"/>
<circle cx="137.5" cy="155.8" r=".5" fill="none" stroke="#000" stroke-width=".35"/>
<circle cx="146.5" cy="155.8" r=".5" fill="#fff"/>
<circle cx="146.5" cy="155.8" r=".5" fill="none" stroke="#000" stroke-width=".35"/>
<circle cx="155.5" cy="155.8" r=".5" fill="#fff"/>
<circle cx="155.5" cy="155.8" r=".5" fill="none" stroke="#000" stroke-width=".35"/>
<circle cx="164.5" cy="155.8" r=".5" fill="#fff"/>
<circle cx="164.5" cy="155.8" r=".5" fill="none" stroke="#000" stroke-width=".35"/>
<circle cx="173.5" cy="146.8" r=".5" fill="#fff"/>
<circle cx="173.5" cy="146.8" r=".5" fill="none" stroke="#000" stroke-width=".35"/>
<circle cx="173.5" cy="155.8" r=".5" fill="#fff"/>
<circle cx="173.5" cy="155.8" r=".5" fill="none" stroke="#000" stroke-width=".35"/>
<circle cx="182.5" cy="146.8" r=".5" fill="#fff"/>
<circle cx="182.5" cy="146.8" r=".5" fill="none" stroke="#000" stroke-width=".35"/>
<circle cx="182.5" cy="155.8" r=".5" fill="#fff"/>
<circle cx="182.5" cy="155.8" r=".5" fill="none" stroke="#000" stroke-width=".35"/>
<circle cx="191.5" cy="146.8" r=".5" fill="#fff"/>
<circle cx="191.5" cy="146.8" r=".5" fill="none" stroke="#000" stroke-width=".35"/>
<circle cx="191.5" cy="155.8" r=".5" fill="#fff"/>
<circle cx="191.5" cy="155.8" r=".5" fill="none" stroke="#000" stroke-width=".35"/>
<circle cx="200.5" cy="146.8" r=".5" fill="#fff"/>
<circle cx="200.5" cy="146.8" r=".5" fill="none" stroke="#000" stroke-width=".35"/>
<circle cx="200.5" cy="155.8" r=".5" fill="#fff"/>
<circle cx="200.5" cy="155.8" r=".5" fill="none" stroke="#000" stroke-width=".35"/>
<circle cx="209.5" cy="146.8" r=".5" fill="#fff"/>
<circle cx="209.5" cy="146.8" r=".5" fill="none" stroke="#000" stroke-width=".35"/>
<circle cx="209.5" cy="155.8" r=".5" fill="#fff"/>
<circle cx="209.5" cy="155.8" r=".5" fill="none" stroke="#000" stroke-width=".35"/>
<circle cx="56.5" cy="164.8" r=".5" fill="#fff"/>
<circle cx="56.5" cy="164.8" r=".5" fill="none" stroke="#000" stroke-width=".35"/>
<circle cx="65.5" cy="164.8" r=".5" fill="#fff"/>
<circle cx="65.5" cy="164.8" r=".5" fill="none" stroke="#000" stroke-width=".35"/>
<circle cx="74.5" cy="164.8" r=".5" fill="#fff"/>
<circle cx="74.5" cy="164.8" r=".5" fill="none" stroke="#000" stroke-width=".35"/>
<circle cx="83.5" cy="164.8" r=".5" fill="#fff"/>
<circle cx="83.5" cy="164.8" r=".5" fill="none" stroke="#000" stroke-width=".35"/>
<circle cx="92.5" cy="164.8" r=".5" fill="#fff"/>
<circle cx="92.5" cy="164.8" r=".5" fill="none" stroke="#000" stroke-width=".35"/>
<circle cx="101.5" cy="164.8" r=".5" fill="#fff"/>
<circle cx="101.5" cy="164.8" r=".5" fill="none" stroke="#000" stroke-width=".35"/>
<circle cx="110.5" cy="164.8" r=".5" fill="#fff"/>
<circle cx="110.5" cy="164.8" r=".5" fill="none" stroke="#000" stroke-width=".35"/>
<circle cx="119.5" cy="164.8" r=".5" fill="#fff"/>
<circle cx="119.5" cy="164.8" r=".5" fill="none" stroke="#000" stroke-width=".35"/>
<circle cx="128.5" cy="164.8" r=".5" fill="#fff"/>
<circle cx="128.5" cy="164.8" r=".5" fill="none" stroke="#000" stroke-width=".35"/>
<circle cx="137.5" cy="164.8" r=".5" fill="#fff"/>
<circle cx="137.5" cy="164.8" r=".5" fill="none" stroke="#000" stroke-width=".35"/>
<circle cx="146.5" cy="164.8" r=".5" fill="#fff"/>
<circle cx="146.5" cy="164.8" r=".5" fill="none" stroke="#000" stroke-width=".35"/>
<circle cx="155.5" cy="164.8" r=".5" fill="#fff"/>
<circle cx="155.5" cy="164.8" r=".5" fill="none" stroke="#000" stroke-width=".35"/>
<circle cx="164.5" cy="164.8" r=".5" fill="#fff"/>
<circle cx="164.5" cy="164.8" r=".5" fill="none" stroke="#000" stroke-width=".35"/>
<circle cx="173.5" cy="164.8" r=".5" fill="#fff"/>
<circle cx="173.5" cy="164.8" r=".5" fill="none" stroke="#000" stroke-width=".35"/>
<circle cx="182.5" cy="164.8" r=".5" fill="#fff"/>
<circle cx="182.5" cy="164.8" r=".5" fill="none" stroke="#000" stroke-width=".35"/>
<circle cx="191.5" cy="164.8" r=".5" fill="#fff"/>
<circle cx="191.5" cy="164.8" r=".5" fill="none" stroke="#000" stroke-width=".35"/>
<circle cx="200.5" cy="164.8" r=".5" fill="#fff"/>
<circle cx="200.5" cy="164.8" r=".5" fill="none" stroke="#000" stroke-width=".35"/>
<circle cx="209.5" cy="164.8" r=".5" fill="#fff"/>
<circle cx="209.5" cy="164.8" r=".5" fill="none" stroke="#000" stroke-width=".35"/>
<path d="M55 4.3h54v54h-54zM109 4.3h54v54h-54zM163 4.3h54v54h-54zM55 58.3h54v54h-54zM109 58.3h54v54h-54zM163 58.3h54v54h-54zM55 112.3h54v54h-54zM109 112.3h54v54h-54zM163 112.3h54v54h-54z" fill="none" stroke="#4d8f00" stroke-width=".35"/>
<g font-size="3.2">
<text x="3.3" y="7.9">All maze panels are identical and</text>
<text x="3.3" y="11.7">are typically made from 12mm</text>
<text x="3.3" y="15.6">MDF. A tongue and groove</text>
<text x="3.3" y="19.5">arrangement on the op and right</text>
<text x="3.3" y="23.4">edge serves to align adjacent</text>
<text x="3.3" y="27.3">panels with a minimum risk of</text>
<text x="3.3" y="31.1">steps or gaps.</text>
<text x="3.3" y="38.9">Each is 1080mm square with the</text>
<text x="3.3" y="42.8">post holes 10mm from the left and</text>
<text x="3.3" y="46.7">bottom edges, and 160mm from</text>
<text x="3.3" y="50.5">the top and right edges.</text>
<text x="3.3" y="58.3">The size is chosen for maximum</text>
<text x="3.3" y="62.2">f</text>
<text x="3.3" y="62.2">lexibility while still making it easy</text>
<text x="3.3" y="66.1">to transport in a typical family car.</text>
<text x="3.3" y="73.8">A 4'x8' (1220mm x 2440mm)</text>
<text x="3.3" y="77.7">sheet contains enough material to</text>
<text x="3.3" y="81.6">make two panels and 48 walls</text>
<text x="3.3" y="85.5">with care. Note that 48 walls is not</text>
<text x="3.3" y="89.3">really enough for a 5x11 maze. 75</text>
<text x="3.3" y="93.2">walls would be a better number</text>
<text x="3.3" y="101">Post holes are 6.1mm diameter</text>
<text x="3.3" y="104.9">on 180mm centres.</text>
<text x="3.3" y="112.6">Each panel can be used to make</text>
<text x="3.3" y="116.5">a 5x5 practice maze.</text>
<text x="3.3" y="120.4">When nine panels are combined</text>
<text x="3.3" y="124.3">for a contest, there is a one-cell</text>
<text x="3.3" y="128.2">additional boundary that can be</text>
<text x="3.3" y="132">used for sensor calibration.</text>
<text x="3.3" y="139.8">A minimum of three panels is</text>
<text x="3.3" y="143.7">needed to create a maze with a</text>
<text x="3.3" y="147.6">'legal' goal area.</text>
<text x="3.3" y="155.3">Four panels combined will make a</text>
<text x="3.3" y="159.2">11x11 mini-maze for occasional</text>
<text x="3.3" y="163.1">events.</text>
</g>
</svg>
